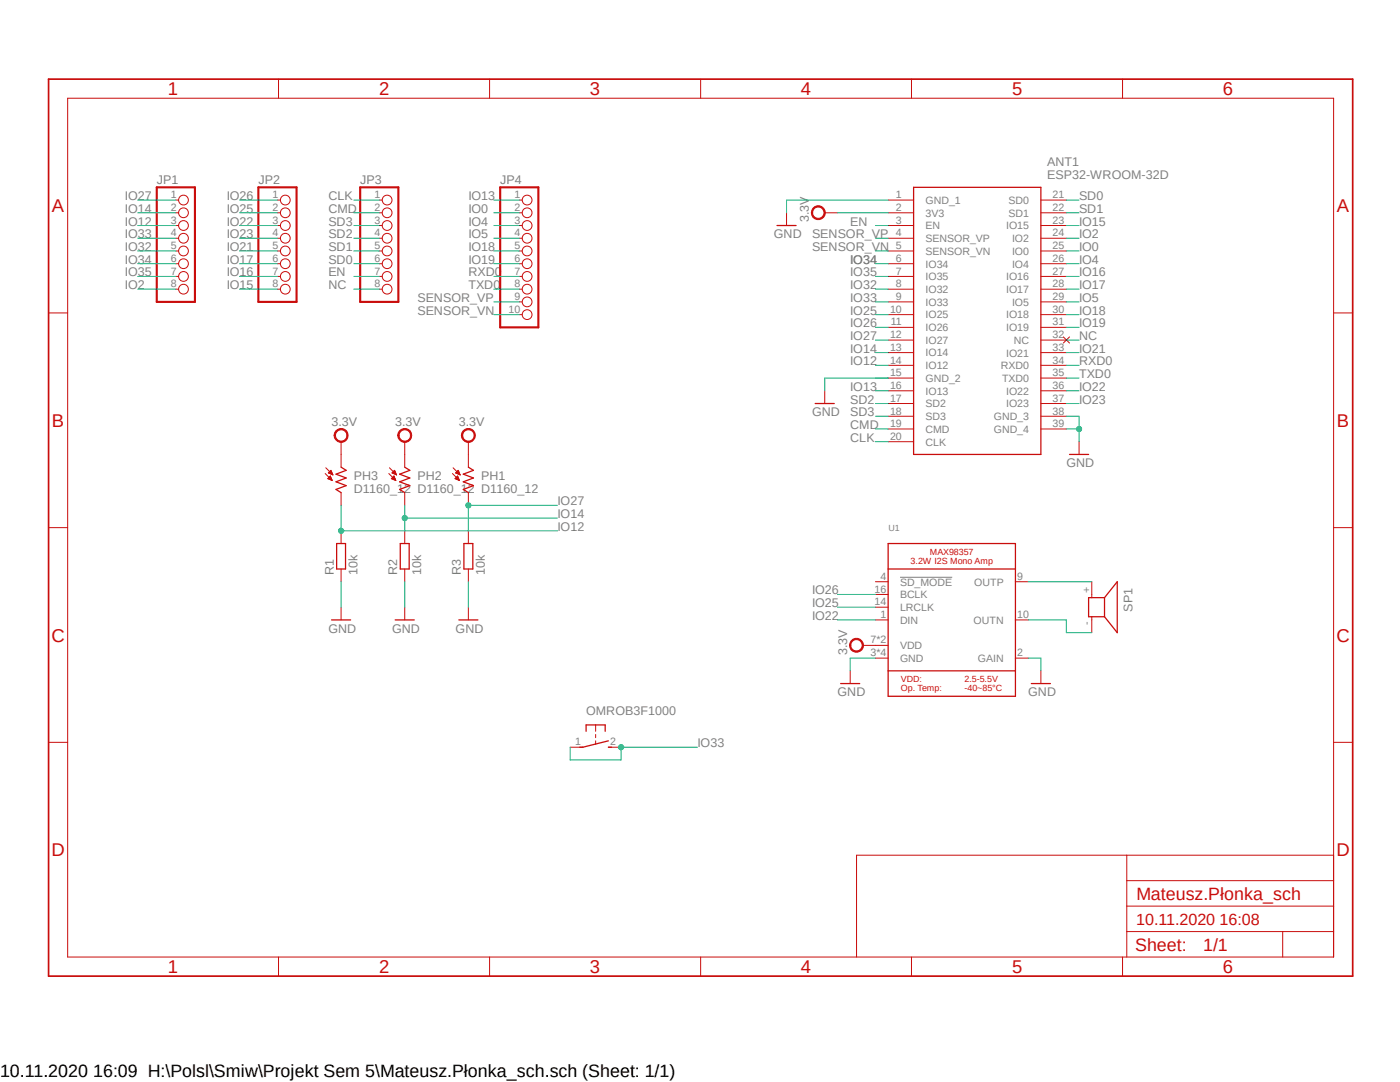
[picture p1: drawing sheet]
<svg xmlns="http://www.w3.org/2000/svg" width="279mm" height="216mm" viewBox="0 0 279 216" stroke-linecap="round" stroke-linejoin="round" font-family="sans-serif">
<path d="M9.1 15.5l261.2 179.9M270.3 15.5l-261.2 179.9" fill="none" stroke="#fff" stroke-width=".2"/>
<path d="M179.6 115.2h10.4" fill="none" stroke="#808080" stroke-width=".2"/>
<path d="M68.1 93.2l1 .7-2 .7 2 .8-2 .7 2 .8-2 .8 1 .6M80.8 93.2l1 .7-2 .7 2 .8-2 .7 2 .8-2 .8 1 .6M93.5 93.2l1 .7-2 .7 2 .8-2 .7 2 .8-2 .8 1 .6M67.2 108.5h1.8v5h-1.8zM79.9 108.5h1.8v5h-1.8zM92.6 108.5h1.8v5h-1.8zM220.4 119.3h-3.1v3.8h3.1M220.4 119.3v3.8M220.4 119.3l2.6-3.2v10.1l-2.6-3.1" fill="none" stroke="#c90d0c" stroke-width=".25"/>
<g fill="none" stroke="#c90d0c" stroke-width=".2">
<path d="M64.9 94.5l1.4 1.4M65 93.3l1.5 1.5M65.5 95.5h.7M65.5 95.5h.6M65.6 95.4h.5M65.6 94.4h.7M65.6 94.3h.7M65.7 95.3h.3M65.7 95.6h.5M65.7 94.2h.5M65.7 95.2h.3M65.8 94.5h.5"/>
<path d="M65.8 94.1h.4M65.8 95.1h.2M65.9 94h.2M65.9 95.7h.4M65.9 95l-.5 .5 .9 .4M65.9 95l.4 .9M65.9 95h.1M66 93.9h.1M66 94.6h.3M66 93.9l.4 .8-.9-.3zM66.1 95.8h.2M66.2 94.7h.2"/>
<path d="M68.1 90.7v2.5M68.1 98.3v2.5M77.6 94.5l1.4 1.4M77.7 93.3l1.5 1.5M78.2 95.5h.7M78.2 95.5h.6M78.3 95.4h.5M78.3 94.4h.7M78.3 94.3h.7M78.4 95.3h.3M78.4 95.6h.5M78.4 94.2h.5"/>
<path d="M78.4 95.2h.3M78.5 94.5h.5M78.5 94.1h.4M78.5 95.1h.2M78.6 94h.2M78.6 95.7h.3M78.6 95l-.5 .5 .9 .4M78.6 95l.4 .9M78.6 95h.1M78.7 93.9h.1M78.7 94.6h.3M78.7 93.9l.4 .8-.9-.3z"/>
<path d="M78.8 95.8h.2M78.9 94.7h.2M80.8 90.7v2.5M80.8 98.3v2.5M90.3 94.5l1.4 1.4M90.4 93.3l1.5 1.5M90.9 95.5h.7M90.9 95.5h.6M91 95.4h.5M91 94.4h.7M91 94.3h.7M91.1 95.3h.3"/>
<path d="M91.1 95.6h.5M91.1 94.2h.5M91.1 95.2h.3M91.2 94.5h.5M91.2 94.1h.4M91.2 95.1h.2M91.3 94h.2M91.3 95l-.5 .5 .9 .4M91.3 95l.4 .9M91.3 95.7h.3M91.3 95h.1M91.4 93.9h.1"/>
<path d="M91.4 94.6h.3M91.4 93.9l.4 .8-.9-.3zM91.5 95.8h.2M91.6 94.7h.2M93.5 90.7v2.5M93.5 98.3v2.5M68.1 105.9v2.6M68.1 113.5v2.6M80.8 105.9v2.6M80.8 113.5v2.6M93.5 105.9v2.6M93.5 113.5v2.6"/>
<path d="M217.9 116.1v3.2M217.9 123.1v3.1"/>
</g>
<path d="M67 86a1.4 1.4 0 0 1 2.3 .1 1.4 1.4 0 0 1-.8 2.1 1.4 1.4 0 0 1-1.8-1.3h.2a1.15 1.15 0 0 1 1.6-1.1 1.15 1.15 0 0 1 .4 1.9 1.15 1.15 0 0 1-1.9-.4l-.1-.4h-.2z" fill-rule="evenodd" fill="#c90d0c"/>
<path d="M67 86a1.4 1.4 0 0 1 2.3 .1 1.4 1.4 0 0 1-.8 2.1 1.4 1.4 0 0 1-1.8-1.3h.2a1.15 1.15 0 0 1 1.6-1.1 1.15 1.15 0 0 1 .4 1.9 1.15 1.15 0 0 1-1.9-.4l-.1-.4h-.2zM68.1 88.1v2.6" fill="none" stroke="#c90d0c" stroke-width=".2"/>
<path d="M79.7 86a1.4 1.4 0 0 1 2.3 .1 1.4 1.4 0 0 1-.8 2.1 1.4 1.4 0 0 1-1.8-1.3h.2a1.15 1.15 0 0 1 1.6-1.1 1.15 1.15 0 0 1 .4 1.9 1.15 1.15 0 0 1-1.9-.4l-.1-.4h-.2z" fill-rule="evenodd" fill="#c90d0c"/>
<path d="M79.7 86a1.4 1.4 0 0 1 2.3 .1 1.4 1.4 0 0 1-.8 2.1 1.4 1.4 0 0 1-1.8-1.3h.2a1.15 1.15 0 0 1 1.6-1.1 1.15 1.15 0 0 1 .4 1.9 1.15 1.15 0 0 1-1.9-.4l-.1-.4h-.2zM80.8 88.1v2.6" fill="none" stroke="#c90d0c" stroke-width=".2"/>
<path d="M92.4 86a1.4 1.4 0 0 1 2.3 .1 1.4 1.4 0 0 1-.8 2.1 1.4 1.4 0 0 1-1.8-1.3h.2a1.15 1.15 0 0 1 1.6-1.1 1.15 1.15 0 0 1 .4 1.9 1.15 1.15 0 0 1-1.9-.4l-.1-.4h-.2z" fill-rule="evenodd" fill="#c90d0c"/>
<g fill="none" stroke="#c90d0c" stroke-width=".2">
<path d="M13.5 19.6h252.6v171.4h-252.6zM55.6 15.8v3.8M97.7 15.8v3.8M139.8 15.8v3.8M181.9 15.8v3.8M224 15.8v3.8M177.2 39.9h5.1M207.7 39.9h5.1M157 42.5v2.5M177.2 42.5h5.1M177.2 45h5.1M177.2 47.5h5.1"/>
<path d="M177.2 50.1h5.1M177.2 52.6h5.1M177.2 55.2h5.1M177.2 57.7h5.1M207.7 42.5h5.1M207.7 45h5.1M207.7 47.5h5.1M207.7 50.1h5.1M207.7 52.6h5.1M207.7 55.2h5.1M207.7 57.7h5.1M9.7 62.4h3.8"/>
<path d="M177.2 60.2h5.1M177.2 62.8h5.1M177.2 65.3h5.1M177.2 67.9h5.1M177.2 70.4h5.1M177.2 72.9h5.1M177.2 75.4h5.1M177.2 78h5.1M207.7 60.2h5.1M207.7 62.8h5.1M207.7 65.3h5.1M207.7 67.9h5.1"/>
<path d="M207.7 70.4h5.1M207.7 72.9h5.1M207.7 75.4h5.1M207.7 78h5.1M212.2 67.2l1.2 1.3M213.4 67.2l-1.2 1.3M266.1 62.4h3.9M92.4 86a1.4 1.4 0 0 1 2.3 .1 1.4 1.4 0 0 1-.8 2.1 1.4 1.4 0 0 1-1.8-1.3h.2a1.15 1.15 0 0 1 1.6-1.1 1.15 1.15 0 0 1 .4 1.9 1.15 1.15 0 0 1-1.9-.4l-.1-.4h-.2zM93.5 88.1v2.6M177.2 80.5h5.1M177.2 83.1h5.1M177.2 85.6h5.1"/>
<path d="M177.2 88.1h5.1M207.7 80.5h5.1M207.7 83.1h5.1M207.7 85.6h5.1M9.7 105.3h3.8M174.7 116.1h2.5M174.7 118.6h2.5M202.6 116.1h2.6M266.1 105.3h3.9M68.1 121.2v2.5M80.8 121.2v2.5M93.5 121.2v2.5"/>
<path d="M174.7 123.7h2.5M174.7 131.3h2.5M174.7 121.2h2.5M174.7 128.8h2.5M202.6 123.7h2.6M202.6 131.3h2.6M9.7 148.1h3.8M266.1 148.1h3.9M224.9 170.6v20.4M224.9 175.7h41.2M266.1 170.6h-95.2v20.4M55.6 191v3.8"/>
<path d="M97.7 191v3.8M139.8 191v3.8M181.9 191v3.8M224 191v3.8M224.9 185.9h41.2M224.9 180.8h41.2M256 185.9v5.1"/>
</g>
<path d="M182.3 37.4h25.4v53.3h-25.4zM155.1 45h3.8M177.2 113.5h25.4M177.2 108.5h25.4v30.4h-25.4zM66.2 123.7h3.8M78.9 123.7h3.8M91.6 123.7h3.8M177.2 133.9h25.4" fill="none" stroke="#c90d0c" stroke-width=".25"/>
<path d="M9.7 15.8h260.3v179h-260.3z" fill="none" stroke="#c90d0c" stroke-width=".34"/>
<path d="M162.2 41.6a1.4 1.4 0 0 1 2.3 0 1.4 1.4 0 0 1-.7 2.2 1.4 1.4 0 0 1-1.9-1.3h.3a1.15 1.15 0 0 1 1.6-1 1.15 1.15 0 0 1 .3 1.9 1.15 1.15 0 0 1-1.9-.6v-.3h-.3z" fill-rule="evenodd" fill="#c90d0c"/>
<g fill="none" stroke="#c90d0c" stroke-width=".2">
<path d="M35.1 39.9h.5M55.4 39.9h.6M75.7 39.9h.5M103.6 39.9h.6M35.1 42.5h.5M35.1 45h.5M35.1 47.5h.5M35.1 50.1h.5M35.1 52.6h.5M35.1 55.2h.5M35.1 57.7h.5M55.4 42.5h.6"/>
<path d="M55.4 45h.6M55.4 47.5h.6M55.4 50.1h.6M55.4 52.6h.6M55.4 55.2h.6M55.4 57.7h.6M75.7 42.5h.5M75.7 45h.5M75.7 47.5h.5M75.7 50.1h.5M75.7 52.6h.5M75.7 55.2h.5"/>
<path d="M75.7 57.7h.5M103.6 42.5h.6M103.6 45h.6M103.6 47.5h.6M103.6 50.1h.6M103.6 52.6h.6M103.6 55.2h.6M103.6 57.7h.6M162.2 41.6a1.4 1.4 0 0 1 2.3 0 1.4 1.4 0 0 1-.7 2.2 1.4 1.4 0 0 1-1.9-1.3h.3a1.15 1.15 0 0 1 1.6-1 1.15 1.15 0 0 1 .3 1.9 1.15 1.15 0 0 1-1.9-.6v-.3h-.3zM164.6 42.5h2.5M103.6 60.2h.6M103.6 62.8h.6"/>
<path d="M164.6 78v2.5M215.3 88.1v2.6M169.7 133.9v2.5M113.8 149.1h2.5M118.9 144.7v1.2M118.9 146.6v.6M118.9 147.8v.7M121.4 149.1h2.6"/>
<circle cx="36.6" cy="39.9" r=".98"/>
<circle cx="56.9" cy="39.9" r=".98"/>
<circle cx="77.3" cy="39.9" r=".98"/>
<circle cx="105.2" cy="39.9" r=".98"/>
<circle cx="36.6" cy="50.1" r=".98"/>
<circle cx="36.6" cy="52.6" r=".98"/>
<circle cx="36.6" cy="45" r=".98"/>
<circle cx="36.6" cy="57.7" r=".98"/>
<circle cx="36.6" cy="47.5" r=".98"/>
<circle cx="36.6" cy="42.5" r=".98"/>
<circle cx="36.6" cy="55.2" r=".98"/>
<circle cx="56.9" cy="42.5" r=".98"/>
<circle cx="56.9" cy="55.2" r=".98"/>
<circle cx="56.9" cy="47.5" r=".98"/>
<circle cx="56.9" cy="45" r=".98"/>
<circle cx="56.9" cy="50.1" r=".98"/>
<circle cx="56.9" cy="57.7" r=".98"/>
<circle cx="56.9" cy="52.6" r=".98"/>
<circle cx="77.3" cy="50.1" r=".98"/>
<circle cx="77.3" cy="57.7" r=".98"/>
<circle cx="77.3" cy="42.5" r=".98"/>
<circle cx="77.3" cy="45" r=".98"/>
<circle cx="77.3" cy="55.2" r=".98"/>
<circle cx="77.3" cy="47.5" r=".98"/>
<circle cx="77.3" cy="52.6" r=".98"/>
<circle cx="105.2" cy="47.5" r=".98"/>
<circle cx="105.2" cy="42.5" r=".98"/>
<circle cx="105.2" cy="45" r=".98"/>
<circle cx="105.2" cy="52.6" r=".98"/>
<circle cx="105.2" cy="57.7" r=".98"/>
<circle cx="105.2" cy="50.1" r=".98"/>
<circle cx="105.2" cy="55.2" r=".98"/>
<circle cx="105.2" cy="60.2" r=".98"/>
<circle cx="105.2" cy="62.8" r=".98"/>
</g>
<path d="M162.7 80.5h3.8M213.4 90.7h3.9M167.8 136.4h3.8M117 145.9v-1.2h3.8v1.2M121.4 147.8l-5.1 1.3h-.6M121.4 149.1h.6" fill="none" stroke="#c90d0c" stroke-width=".25"/>
<path d="M31.3 37.4h7.6v22.8h-7.6zM51.6 37.4h7.6v22.8h-7.6zM71.9 37.4h7.6v22.8h-7.6zM99.8 37.4h7.6v27.9h-7.6z" fill="none" stroke="#c90d0c" stroke-width=".42"/>
<path d="M169.8 127.9a1.4 1.4 0 0 1 2.3 0 1.4 1.4 0 0 1-.7 2.2 1.4 1.4 0 0 1-1.9-1.3h.3a1.15 1.15 0 0 1 1.7-1 1.15 1.15 0 0 1 .2 1.9 1.15 1.15 0 0 1-1.9-.5v-.4h-.3z" fill-rule="evenodd" fill="#c90d0c"/>
<path d="M169.8 127.9a1.4 1.4 0 0 1 2.3 0 1.4 1.4 0 0 1-.7 2.2 1.4 1.4 0 0 1-1.9-1.3h.3a1.15 1.15 0 0 1 1.7-1 1.15 1.15 0 0 1 .2 1.9 1.15 1.15 0 0 1-1.9-.5v-.4h-.3zM172.2 128.8h2.5M207.7 133.9v2.5" fill="none" stroke="#c90d0c" stroke-width=".2"/>
<path d="M205.8 136.4h3.8" fill="none" stroke="#c90d0c" stroke-width=".25"/>
<g fill="none" stroke="#0dab76" stroke-width=".2">
<path d="M177.2 39.9h-20.2v2.6M27.5 55.2h7.6M27.5 50.1h7.6M27.5 52.6h7.6M70.6 55.2h5.1M167.1 42.5h10.1M174.7 45h2.5M174.7 55.2h2.5M174.7 47.5h2.5M174.7 50.1h2.5M174.7 52.6h2.5M174.7 57.7h2.5"/>
<path d="M98.6 60.2h5M98.6 62.8h5M174.7 60.2h2.5M68.1 116.1v5.1M80.8 116.1v5.1M93.5 116.1v5.1M205.2 116.1h12.7M174.7 131.3h-5v2.6M205.2 131.3h2.5v2.6M205.2 123.7h7.6v2.5h5.1M113.8 149.1v2.5h10.2v-2.5h15.2"/>
</g>
<circle cx="123.9" cy="149.1" r=".51" fill="#0dab76"/>
<g fill="none" stroke="#0dab76" stroke-width=".2">
<path d="M47.8 39.9h7.6M27.5 47.5h7.6M47.8 42.5h7.6M174.7 62.8h2.5M174.7 65.3h2.5M174.7 67.9h2.5M111.3 100.8h-17.8v5.1M167.1 118.6h7.6M167.1 121.2h7.6"/>
<circle cx="123.9" cy="149.1" r=".51"/>
</g>
<circle cx="93.5" cy="100.8" r=".51" fill="#0dab76"/>
<g fill="none" stroke="#0dab76" stroke-width=".2">
<path d="M27.5 39.9h7.6M174.7 70.4h2.5M80.8 100.8v5.1M80.8 103.4h30.5"/>
<circle cx="93.5" cy="100.8" r=".51"/>
</g>
<circle cx="80.8" cy="103.4" r=".51" fill="#0dab76"/>
<g fill="none" stroke="#0dab76" stroke-width=".2">
<path d="M27.5 42.5h7.6M174.7 72.9h2.5M68.1 100.8v5.1h43.2"/>
<circle cx="80.8" cy="103.4" r=".51"/>
</g>
<circle cx="68.1" cy="105.9" r=".51" fill="#0dab76"/>
<g fill="none" stroke="#0dab76" stroke-width=".2">
<path d="M70.6 39.9h5.1M98.6 39.9h5M212.8 39.9h2.5M27.5 45h7.6M27.5 57.7h7.6M47.8 45h7.6M47.8 47.5h7.6M47.8 57.7h7.6M47.8 55.2h7.6M47.8 50.1h7.6M47.8 52.6h7.6M70.6 45h5.1"/>
<path d="M70.6 47.5h5.1M70.6 42.5h5.1M70.6 57.7h5.1M70.6 50.1h5.1M70.6 52.6h5.1M98.6 45h5M98.6 47.5h5M98.6 42.5h5M98.6 57.7h5M98.6 55.2h5M98.6 50.1h5M98.6 52.6h5"/>
<path d="M212.8 45h2.5M212.8 47.5h2.5M212.8 42.5h2.5M212.8 57.7h2.5M212.8 55.2h2.5M212.8 50.1h2.5M212.8 52.6h2.5M174.7 78h2.5M177.2 75.4h-12.6v2.6M212.8 75.4h2.5M212.8 78h2.5M212.8 72.9h2.5"/>
<path d="M212.8 70.4h2.5M212.8 67.9h2.5M212.8 65.3h2.5M212.8 62.8h2.5M212.8 60.2h2.5M174.7 80.5h2.5M174.7 83.1h2.5M174.7 85.6h2.5M174.7 88.1h2.5M212.8 80.5h2.5M212.8 83.1h2.5v2.5h-2.5M167.1 123.7h7.6"/>
<circle cx="68.1" cy="105.9" r=".51"/>
</g>
<circle cx="215.3" cy="85.6" r=".51" fill="#0dab76"/>
<g fill="none" stroke="#0dab76" stroke-width=".2">
<path d="M215.3 85.6v2.5"/>
<circle cx="215.3" cy="85.6" r=".51"/>
</g>
<g font-size="3.7" fill="#c90d0c">
<text x="33.5" y="19">1</text>
<text x="75.6" y="19">2</text>
<text x="117.7" y="19">3</text>
<text x="159.8" y="19">4</text>
<text x="202" y="19">5</text>
<text x="244.1" y="19">6</text>
<text x="10.4" y="42.3">A</text>
<text x="266.8" y="42.3">A</text>
<text x="10.4" y="85.2">B</text>
<text x="266.8" y="85.2">B</text>
<text x="10.3" y="128">C</text>
<text x="266.7" y="128">C</text>
<text x="10.3" y="170.9">D</text>
<text x="266.7" y="170.9">D</text>
<text x="33.5" y="194.2">1</text>
<text x="75.6" y="194.2">2</text>
<text x="117.7" y="194.2">3</text>
<text x="159.8" y="194.2">4</text>
<text x="202" y="194.2">5</text>
<text x="244.1" y="194.2">6</text>
</g>
<g font-size="3.6" fill="#c90d0c">
<text x="226.8" y="179.5">Mateusz.Płonka_sch</text>
<text x="226.5" y="189.8">Sheet:</text>
<text x="240.1" y="189.7">1/1</text>
</g>
<text font-size="3.6" x="0" y="214.9">10.11.2020 16:09 H:\Polsl\Smiw\Projekt Sem 5\Mateusz.Płonka_sch.sch (Sheet: 1/1)</text>
<text font-size="3.2" fill="#c90d0c" x="226.8" y="184.6">10.11.2020 16:08</text>
<g font-size="2.5" fill="#808080">
<text x="209" y="35.7">ESP32-WROOM-32D</text>
<text x="209" y="33.2">ANT1</text>
<text x="24.9" y="39.9">IO27</text>
<text x="31.3" y="36.7">JP1</text>
<text x="45.3" y="39.9">IO26</text>
<text x="51.6" y="36.7">JP2</text>
<text x="65.5" y="39.9">CLK</text>
<text x="71.9" y="36.7">JP3</text>
<text x="93.5" y="39.9">IO13</text>
<text x="99.8" y="36.7">JP4</text>
<text x="215.4" y="39.9">SD0</text>
<text x="24.9" y="47.5">IO33</text>
<text x="24.9" y="42.5">IO14</text>
<text x="24.9" y="45">IO12</text>
<text x="45.3" y="42.5">IO25</text>
<text x="45.3" y="47.5">IO23</text>
<text x="45.3" y="45">IO22</text>
<text x="65.5" y="47.5">SD2</text>
<text x="65.5" y="45">SD3</text>
<text x="65.5" y="42.5">CMD</text>
<text x="93.5" y="47.5">IO5</text>
<text x="93.5" y="45">IO4</text>
<text x="93.5" y="42.5">IO0</text>
<text x="154.4" y="47.5">GND</text>
<text x="161.4" y="44.4" transform="rotate(-90 161.4 44.4)">3.3V</text>
<text x="162.1" y="47.5">SENSOR_VP</text>
<text x="169.7" y="45">EN</text>
<text x="215.4" y="47.5">IO2</text>
<text x="215.4" y="45">IO15</text>
<text x="215.4" y="42.5">SD1</text>
<text x="24.9" y="52.6">IO34</text>
<text x="24.9" y="50.1">IO32</text>
<text x="45.3" y="50.1">IO21</text>
<text x="45.3" y="52.6">IO17</text>
<text x="65.5" y="50.1">SD1</text>
<text x="65.5" y="52.6">SD0</text>
<text x="93.5" y="52.6">IO19</text>
<text x="93.5" y="50.1">IO18</text>
<text x="162.1" y="50.1">SENSOR_VN</text>
<text x="169.7" y="52.6">IO34</text>
<text x="215.4" y="52.6">IO4</text>
<text x="215.4" y="50.1">IO0</text>
<text x="24.9" y="55.2">IO35</text>
<text x="24.9" y="57.7">IO2</text>
<text x="45.3" y="55.2">IO16</text>
<text x="45.3" y="57.7">IO15</text>
<text x="65.5" y="55.2">EN</text>
<text x="65.5" y="57.7">NC</text>
<text x="93.5" y="57.7">TXD0</text>
<text x="93.5" y="55.2">RXD0</text>
<text x="169.7" y="55.2">IO35</text>
<text x="169.7" y="57.7">IO32</text>
<text x="215.4" y="57.7">IO17</text>
<text x="215.4" y="55.2">IO16</text>
<text x="83.3" y="60.2">SENSOR_VP</text>
<text x="83.3" y="62.8">SENSOR_VN</text>
<text x="169.7" y="60.2">IO33</text>
<text x="169.7" y="62.8">IO25</text>
<text x="169.7" y="65.3">IO26</text>
<text x="215.4" y="65.3">IO19</text>
<text x="215.4" y="62.8">IO18</text>
<text x="215.4" y="60.2">IO5</text>
<text x="169.7" y="67.9">IO27</text>
<text x="169.7" y="70.4">IO14</text>
<text x="215.4" y="70.4">IO21</text>
<text x="215.4" y="67.9">NC</text>
<text x="169.7" y="72.9">IO12</text>
<text x="169.7" y="78">IO13</text>
<text x="215.4" y="78">IO22</text>
<text x="215.4" y="75.4">TXD0</text>
<text x="215.4" y="72.9">RXD0</text>
<text x="162.1" y="83.1">GND</text>
<text x="169.7" y="80.5">SD2</text>
<text x="169.7" y="83.1">SD3</text>
<text x="215.4" y="80.5">IO23</text>
<text x="66.2" y="85">3.3V</text>
<text x="78.9" y="85">3.3V</text>
<text x="91.6" y="85">3.3V</text>
<text x="169.7" y="85.6">CMD</text>
<text x="169.7" y="88.1">CLK</text>
<text x="70.6" y="95.8">PH3</text>
<text x="83.3" y="95.8">PH2</text>
<text x="96" y="95.8">PH1</text>
<text x="212.8" y="93.2">GND</text>
<text x="70.6" y="98.3">D1160_12 D1160_12 D1160_12</text>
<text x="111.3" y="100.8">IO27</text>
<text x="111.3" y="103.4">IO14</text>
<text x="111.3" y="105.9">IO12</text>
<text x="66.6" y="114.8" transform="rotate(-90 66.6 114.8)">R1</text>
<text x="71.4" y="114.8" transform="rotate(-90 71.4 114.8)">10k</text>
<text x="79.3" y="114.8" transform="rotate(-90 79.3 114.8)">R2</text>
<text x="84.1" y="114.8" transform="rotate(-90 84.1 114.8)">10k</text>
<text x="92" y="114.8" transform="rotate(-90 92 114.8)">R3</text>
<text x="96.8" y="114.8" transform="rotate(-90 96.8 114.8)">10k</text>
<text x="162.1" y="118.6">IO26</text>
<text x="162.1" y="121.2">IO25</text>
<text x="162.1" y="123.7">IO22</text>
<text x="226" y="122" transform="rotate(-90 226 122)">SP1</text>
<text x="65.5" y="126.2">GND</text>
<text x="78.2" y="126.2">GND</text>
<text x="90.9" y="126.2">GND</text>
<text x="169" y="130.7" transform="rotate(-90 169 130.7)">3.3V</text>
<text x="117" y="142.7">OMROB3F1000</text>
<text x="167.1" y="138.9">GND</text>
<text x="205.2" y="138.9">GND</text>
<text x="139.2" y="149.1">IO33</text>
</g>
<g font-size="2.1" fill="#808080">
<text x="34.1" y="39.5">1</text>
<text x="54.4" y="39.5">1</text>
<text x="74.7" y="39.5">1</text>
<text x="102.7" y="39.5">1</text>
<text x="178.8" y="39.5">1</text>
<text x="184.7" y="40.7">GND_1</text>
<text x="201.3" y="40.7">SD0</text>
<text x="210.1" y="39.5">21</text>
<text x="34.1" y="42.1">2</text>
<text x="34.1" y="44.6">3</text>
<text x="34.1" y="47.2">4</text>
<text x="54.4" y="42.1">2</text>
<text x="54.4" y="44.6">3</text>
<text x="54.4" y="47.2">4</text>
<text x="74.7" y="42.1">2</text>
<text x="74.7" y="44.6">3</text>
<text x="74.7" y="47.2">4</text>
<text x="102.7" y="42.1">2</text>
<text x="102.7" y="44.6">3</text>
<text x="102.7" y="47.2">4</text>
<text x="178.8" y="42.1">2</text>
<text x="178.8" y="44.6">3</text>
<text x="178.8" y="47.2">4</text>
<text x="184.7" y="43.2">3V3</text>
<text x="184.7" y="45.8">EN</text>
<text x="200.8" y="45.8">IO15</text>
<text x="201.3" y="43.2">SD1</text>
<text x="210.1" y="42.1">22</text>
<text x="210.1" y="44.6">23</text>
<text x="210.1" y="47.2">24</text>
<text x="34.1" y="49.7">5</text>
<text x="34.1" y="52.2">6</text>
<text x="54.4" y="49.7">5</text>
<text x="54.4" y="52.2">6</text>
<text x="74.7" y="49.7">5</text>
<text x="74.7" y="52.2">6</text>
<text x="102.7" y="49.7">5</text>
<text x="102.7" y="52.2">6</text>
<text x="178.8" y="49.7">5</text>
<text x="178.8" y="52.2">6</text>
<text x="184.7" y="48.3">SENSOR_VP</text>
<text x="184.7" y="50.8">SENSOR_VN</text>
<text x="184.7" y="53.4">IO34</text>
<text x="202" y="48.3">IO2</text>
<text x="202" y="50.8">IO0</text>
<text x="202" y="53.4">IO4</text>
<text x="210.1" y="49.7">25</text>
<text x="210.1" y="52.2">26</text>
<text x="34.1" y="54.8">7</text>
<text x="34.1" y="57.3">8</text>
<text x="54.4" y="54.8">7</text>
<text x="54.4" y="57.3">8</text>
<text x="74.7" y="54.8">7</text>
<text x="74.7" y="57.3">8</text>
<text x="102.7" y="54.8">7</text>
<text x="102.7" y="57.3">8</text>
<text x="102.7" y="59.9">9</text>
<text x="178.8" y="54.8">7</text>
<text x="178.8" y="57.3">8</text>
<text x="178.8" y="59.9">9</text>
<text x="184.7" y="55.9">IO35</text>
<text x="184.7" y="58.5">IO32</text>
<text x="200.8" y="55.9">IO16</text>
<text x="200.8" y="58.5">IO17</text>
<text x="210.1" y="54.8">27</text>
<text x="210.1" y="57.3">28</text>
<text x="210.1" y="59.9">29</text>
<text x="101.5" y="62.4">10</text>
<text x="177.6" y="62.4">10</text>
<text x="177.8" y="64.9">11</text>
<text x="184.7" y="61">IO33</text>
<text x="184.7" y="63.5">IO25</text>
<text x="200.8" y="63.5">IO18</text>
<text x="202" y="61">IO5</text>
<text x="210.1" y="62.4">30</text>
<text x="210.1" y="64.9">31</text>
<text x="177.6" y="67.5">12</text>
<text x="177.6" y="70">13</text>
<text x="184.7" y="66.1">IO26</text>
<text x="184.7" y="68.6">IO27</text>
<text x="184.7" y="71.1">IO14</text>
<text x="200.8" y="66.1">IO19</text>
<text x="200.8" y="71.2">IO21</text>
<text x="202.4" y="68.6">NC</text>
<text x="210.1" y="67.5">32</text>
<text x="210.1" y="70">33</text>
<text x="177.6" y="72.6">14</text>
<text x="177.6" y="75.1">15</text>
<text x="177.6" y="77.6">16</text>
<text x="184.7" y="73.7">IO12</text>
<text x="184.7" y="76.2">GND_2</text>
<text x="199.8" y="73.7">RXD0</text>
<text x="200" y="76.2">TXD0</text>
<text x="210.1" y="72.6">34</text>
<text x="210.1" y="75.1">35</text>
<text x="210.1" y="77.6">36</text>
<text x="177.6" y="80.2">17</text>
<text x="177.6" y="82.7">18</text>
<text x="184.7" y="78.7">IO13</text>
<text x="184.7" y="81.3">SD2</text>
<text x="184.7" y="83.8">SD3</text>
<text x="198.3" y="83.8">GND_3</text>
<text x="200.8" y="78.7">IO22</text>
<text x="200.8" y="81.3">IO23</text>
<text x="210.1" y="80.2">37</text>
<text x="210.1" y="82.7">38</text>
<text x="177.6" y="85.3">19</text>
<text x="177.6" y="87.8">20</text>
<text x="184.7" y="86.4">CMD</text>
<text x="184.7" y="88.9">CLK</text>
<text x="198.3" y="86.4">GND_4</text>
<text x="210.1" y="85.3">39</text>
<text x="174.5" y="118.3">16</text>
<text x="175.7" y="115.7">4</text>
<text x="179.6" y="116.8">SD_MODE</text>
<text x="179.6" y="119.4">BCLK</text>
<text x="194.4" y="116.8">OUTP</text>
<text x="203" y="115.7">9</text>
<text x="217.6" y="118.3" transform="rotate(-90 217.6 118.3)">+</text>
<text x="174.5" y="120.8">14</text>
<text x="175.7" y="123.3">1</text>
<text x="179.6" y="124.5">DIN</text>
<text x="179.6" y="121.9">LRCLK</text>
<text x="194.3" y="124.5">OUTN</text>
<text x="203" y="123.3">10</text>
<text x="217.6" y="124.8" transform="rotate(-90 217.6 124.8)">-</text>
<text x="173.7" y="130.9">3*4</text>
<text x="173.7" y="128.4">7*2</text>
<text x="179.6" y="129.5">VDD</text>
<text x="203" y="130.9">2</text>
<text x="179.6" y="132.1">GND</text>
<text x="195.2" y="132.1">GAIN</text>
<text x="114.8" y="148.7">1</text>
<text x="121.8" y="148.7">2</text>
</g>
<text font-size="1.8" fill="#808080" x="177.3" y="105.9">U1</text>
<g font-size="1.8" fill="#c90d0c">
<text x="181.7" y="112.6">3.2W I2S Mono Amp</text>
<text x="185.6" y="110.7">MAX98357</text>
<text x="179.8" y="136.1">VDD:</text>
<text x="179.8" y="138">Op. Temp:</text>
<text x="192.5" y="136.1">2.5-5.5V</text>
<text x="192.5" y="138">-40~85°C</text>
</g>
</svg>
